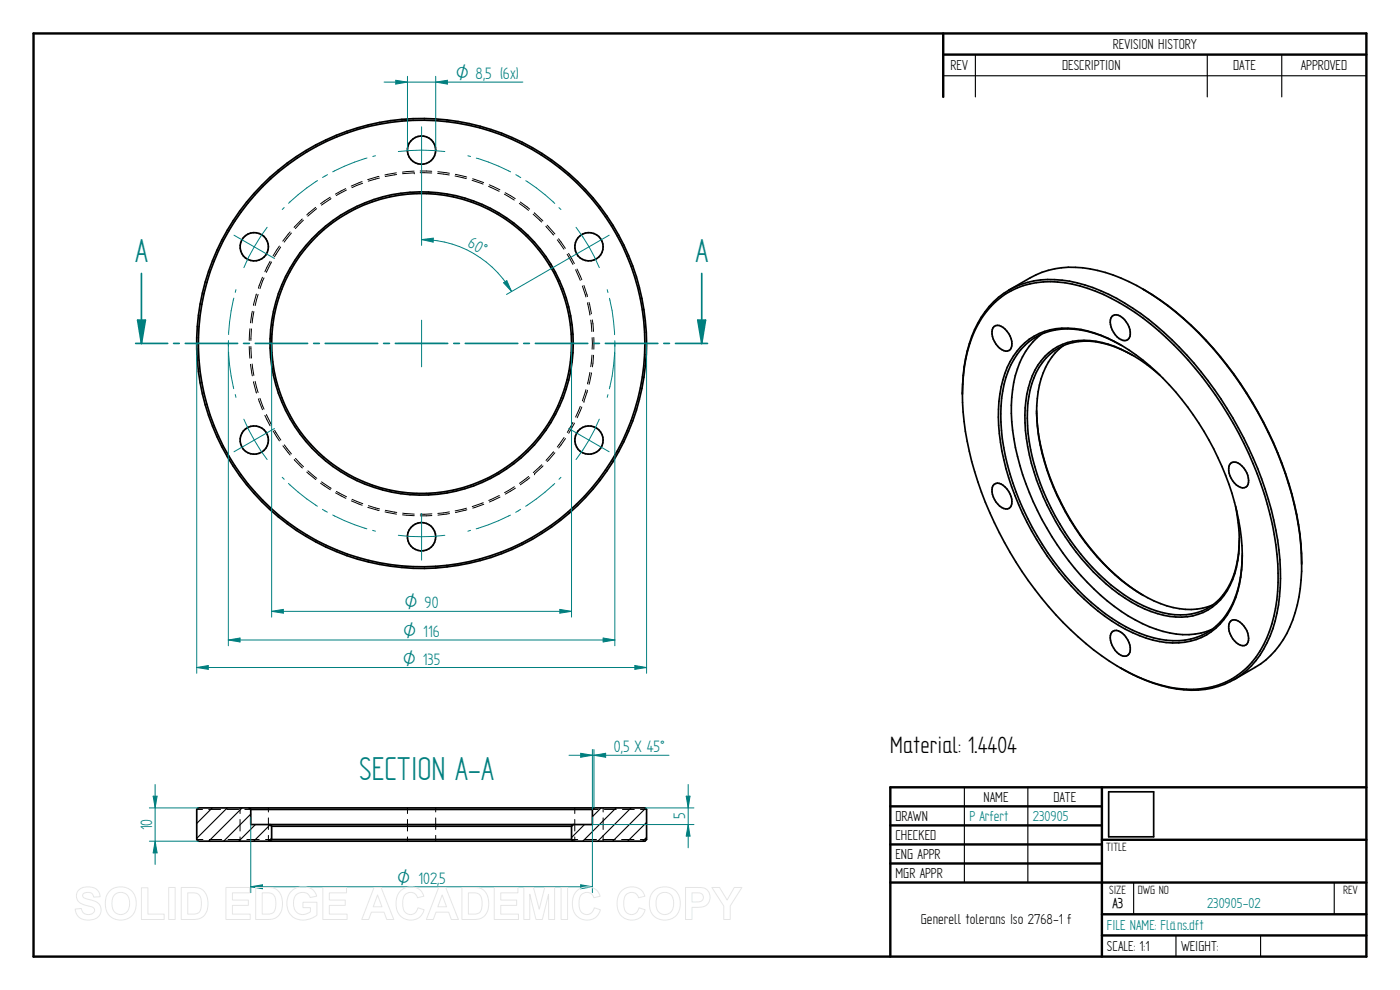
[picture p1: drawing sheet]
<svg xmlns="http://www.w3.org/2000/svg" width="420mm" height="297mm" viewBox="0 0 420 297" stroke-linecap="round" stroke-linejoin="round" font-family="sans-serif">
<g fill="none" stroke="#000" stroke-width=".72">
<path d="M10.1 10h400v277h-400zM283.1 10v19.1M283.1 16.4h127M330.7 236.2v50.8M410.1 236.2h-142.9v50.8M267.2 241.9h63.5M267.2 247.6h63.5M267.2 253.4h63.5M267.2 259.1h63.5M330.7 252h79.4M267.2 264.8h142.9M330.7 274.3h79.4"/>
<path d="M330.7 280.7h79.4"/>
</g>
<path d="M292.7 16.4v12.7M362.3 16.4v12.7M384.7 16.4v12.7M283.1 22.7h127M289.4 236.2v28.6M308.5 236.2v28.6M340.2 264.9v9.4M400.4 264.9v9.4M352.9 280.7v6.3M378.3 280.7v6.3" fill="none" stroke="#000" stroke-width=".34"/>
<g fill="none" stroke="#000" stroke-width=".3">
<path d="M99.1 59.2l-2.9 1.9M99.3 59.6l-2.8 2M103.7 56.6l-3 1.7M104 57l-3.1 1.7M108.7 54.5l-3.3 1.3M108.8 55l-3.2 1.3M113.7 52.9l-3.3 1M113.9 53.4l-3.4 1M118.9 51.9l-3.4 .6M119 52.4l-3.4 .6M124.3 51.4l-3.5 .2M124.3 51.9h.1"/>
<path d="M124.3 51.9l-3.5 .2M126.1 51.8l3.5 .1M126.1 51.3l3.5 .1M131.3 52l3.5 .5M131.4 51.5l3.5 .5M136.6 52.8l3.3 .8M136.7 52.3l3.4 .8M141.7 54.1l3.3 1.1M141.8 53.6l3.3 1.2M146.6 55.9l3.2 1.5M146.8 55.5l3.2 1.4M151.4 58.3l2.9 1.7"/>
<path d="M151.6 57.8l3 1.8M81.1 78.4l-1.6 3.1M81.5 78.6l-1.6 3.1M83.9 73.8l-2 3M84.2 74.1l-1.8 2.9M87.1 69.6l-2.2 2.7M87.4 69.9l-2.1 2.7M90.7 65.7l-2.4 2.5M91 66.1l-2.4 2.5M94.7 62.2l-2.6 2.3M95 62.6l-2.6 2.3M155.9 61l2.7 2.1"/>
<path d="M156.2 60.6l2.8 2.1M160 64.3l2.5 2.3M160.3 63.9l2.6 2.4M163.8 67.9l2.3 2.6M164.2 67.6l2.3 2.6M167.2 72l2 2.8M167.6 71.6l2.1 2.9M170.2 76.3l1.7 3M170.6 76l1.8 3.1M75 98.6l-.2 3.6M75.5 98.7l-.2 3.5M75.7 93.4l-.5 3.5"/>
<path d="M76.2 93.5l-.5 3.4M77 88.2l-.9 3.4M77.5 88.3l-.9 3.4M78.8 83.2l-1.3 3.3M79.2 83.4l-1.2 3.2M172.8 80.9l1.3 3.2M173.2 80.7l1.4 3.2M174.8 85.8l1 3.3M175.2 85.6l1.1 3.4M176.3 90.8l.7 3.4M176.8 90.7l.7 3.4M177 94.2h.1"/>
<path d="M177.3 96.1l.3 3.4M177.7 96l.4 3.4M74.8 104l.2 3.5M75.2 109.3l.5 3.5M75.3 104l.2 3.4M75.7 109.2l.5 3.4M76.1 114.6l.9 3.3M76.6 114.4l.9 3.4M77.5 119.7l1.3 3.2M78 119.5l1.2 3.3M175.8 116.9l-1 3.4M176.3 117.1l-1.1 3.3"/>
<path d="M177 111.8l-.7 3.4M177.5 111.9l-.7 3.4M177.7 106.6l-.4 3.4M177.7 101.3v3.5M178.1 106.6l-.3 3.5M178.2 101.3v3.5M79.5 124.6l1.6 3.2M80 124.4l1.5 3.1M82 129.3l1.9 3M82.4 129.1l1.9 2.9M84.9 133.8l2.2 2.7M85.3 133.5l2.1 2.7"/>
<path d="M88.3 137.9l2.5 2.5M88.7 137.5l2.4 2.5M162.6 139.4l-2.5 2.4M163 139.8l-2.6 2.4M166.1 135.6l-2.2 2.5M166.5 135.8l-2.3 2.7M169.3 131.3l-2.1 2.8M169.7 131.6l-2 2.8M171.9 126.7l-1.6 3.1M172.4 127l-1.7 3M174.1 121.9l-1.3 3.2M174.6 122.1l-1.4 3.2"/>
<path d="M175.2 120.4h.1M92.1 141.6l2.7 2.3M92.4 141.3l2.7 2.2M96.2 145l2.9 1.9M96.5 144.6l2.9 1.9M100.7 147.9l3.1 1.6M101 147.4l3 1.7M105.4 150.3l3.3 1.3M105.7 149.8l3.2 1.3M110.4 152.2l3.4 1M110.6 151.7l3.3 1M115.6 153.6l3.4 .7"/>
<path d="M115.6 153.1l3.5 .7M120.8 154.5l3.5 .2M120.9 154l3.4 .3M129.6 154.2l-3.5 .1M129.6 154.7l-3.5 .1M134.9 153.6l-3.5 .5M134.9 154.1l-3.5 .5M140 152.5l-3.4 .8M140.1 153l-3.4 .8M145 150.8l-3.3 1.2M145.2 151.3l-3.3 1.1M149.8 148.7l-3.1 1.5"/>
<path d="M150.1 149.1l-3.2 1.5M154.4 146l-3 1.8M154.7 146.5l-3 1.8M158.7 143l-2.8 2M159 143.3l-2.8 2.2M160.4 142.2h.1"/>
</g>
<g fill="none" stroke="#000" stroke-width=".51">
<path d="M297.4 91.9a24.3 24.3 0 0 1 22.2-7.1 59.4 59.4 0 0 1 30.4 16.5 109.4 109.4 0 0 1 32.9 62.1 53.1 53.1 0 0 1-2.8 28.1 24 24 0 0 1-26.2 15.1 54.9 54.9 0 0 1-28-13.5 109.9 109.9 0 0 1-36.2-63.7 56.3 56.3 0 0 1 2.1-28.5 29.5 29.5 0 0 1 5.6-9zM298.4 98a2.5 2.5 0 0 1 3.3 .8 5.4 5.4 0 0 1 1.5 6.1 2.25 2.25 0 0 1-3.2-.4 5.8 5.8 0 0 1-2-6.2zM302.8 87a27 27 0 0 1 20.5-2.1 65 65 0 0 1 28.4 17 111.6 111.6 0 0 1 31.7 60.2 56.5 56.5 0 0 1-2.2 28.7 24.5 24.5 0 0 1-28.2 15.9 49.1 49.1 0 0 1-16.8-6.3M302.8 87a27.9 27.9 0 0 0-12.5 18.4 44.7 44.7 0 0 0-1.4 9.8M302.8 87a38.2 38.2 0 0 1 13.8-6.4 36.6 36.6 0 0 1 22.2 3.9 72.1 72.1 0 0 1 16.5 11.2M333.7 95a2.2 2.2 0 0 1 3.2 .3 5.6 5.6 0 0 1 2 6.2 2.01 2.01 0 0 1-3.1 .1 6.2 6.2 0 0 1-2.4-6.2zM342.9 86.7a93.4 93.4 0 0 1 31.1 31.3 101.8 101.8 0 0 1 16.6 47.9 45.3 45.3 0 0 1-5.5 26 24.4 24.4 0 0 1-8.4 8.3l-6.4 3.7M357.5 97.6a109.9 109.9 0 0 1 32.6 62.8l.5 8.6M288.8 117.9v.4M312.6 100.2a23.8 23.8 0 0 0-8.7 16.8 63.5 63.5 0 0 0 6.2 33.5 78.9 78.9 0 0 0 28.5 34.3 31.7 31.7 0 0 0 20.1 5.4l3.4-.7 1.6-.7M319.1 103.7a21.6 21.6 0 0 0-7.8 15.9 38 38 0 0 0 .1 9.1M334.6 102.6a27.2 27.2 0 0 0-21.1-3.2 19.8 19.8 0 0 0-12.5 14.6 52.8 52.8 0 0 0 1.7 29.3 83.7 83.7 0 0 0 28.8 41.6 37.8 37.8 0 0 0 20.4 8 18.8 18.8 0 0 0 19-13.6 46.6 46.6 0 0 0 .3-25.9l-2.4-8.1-2.1-5.3-2.5-5.4"/>
<path d="M339.9 106.6a25.5 25.5 0 0 0-17.9-3.8 16.7 16.7 0 0 0-12.3 12.3 44.3 44.3 0 0 0 .8 24.9 72.4 72.4 0 0 0 26.8 38.4 29.9 29.9 0 0 0 18.7 6 16.5 16.5 0 0 0 14.4-12.2 34.4 34.4 0 0 0 1.5-10.2M348.1 112.6a40.6 40.6 0 0 0-19.2-10.2 16.6 16.6 0 0 0-19.7 12 42.9 42.9 0 0 0 .3 24.6 74.7 74.7 0 0 0 26.2 39.2 32.2 32.2 0 0 0 19 7 16.4 16.4 0 0 0 15.2-11.3 39.9 39.9 0 0 0 .9-22M311.1 123.2a67.8 67.8 0 0 0 13 37.4 62.6 62.6 0 0 0 19 18M311.6 130.2a73.8 73.8 0 0 0 27.6 45.9M364.2 134.6a77.8 77.8 0 0 0-27.4-30.9 29.9 29.9 0 0 0-20.2-4.7 19.1 19.1 0 0 0-14.7 14.2 51.4 51.4 0 0 0 1.2 29.1 83.2 83.2 0 0 0 28.5 41.8 37.6 37.6 0 0 0 20.4 8.1 18.4 18.4 0 0 0 18.7-13.1 36.9 36.9 0 0 0 2.1-12.5M369.4 139a2.5 2.5 0 0 1 3.3 .8 5.4 5.4 0 0 1 1.6 6.1 2.25 2.25 0 0 1-3.3-.4 5.8 5.8 0 0 1-1.9-6.1zM298.4 145.3a2.5 2.5 0 0 1 3.3 .8 5.3 5.3 0 0 1 1.5 6.1 2.29 2.29 0 0 1-3.2-.4 5.9 5.9 0 0 1-2-6.1zM340.5 177a28.5 28.5 0 0 0 18.7 5.8l1.7-.3 3.1-1M333.7 189.7a2.2 2.2 0 0 1 3.2 .3 5.7 5.7 0 0 1 2 6.2 2.01 2.01 0 0 1-3.1 .1 6.2 6.2 0 0 1-2.4-6.2zM369.4 186.3a2.59 2.59 0 0 1 3.3 .9 5.3 5.3 0 0 1 1.6 6 2.25 2.25 0 0 1-3.3-.4 5.8 5.8 0 0 1-1.9-6.1z"/>
<circle cx="126.5" cy="45.1" r="4.2"/>
<circle cx="76.3" cy="74" r="4.2"/>
<circle cx="176.8" cy="74" r="4.2"/>
<circle cx="126.5" cy="103" r="45.5"/>
<circle cx="126.5" cy="103.1" r="67"/>
<circle cx="126.5" cy="103.1" r="45"/>
<circle cx="126.5" cy="103" r="67.5"/>
<circle cx="76.3" cy="132" r="4.2"/>
<circle cx="176.8" cy="132" r="4.2"/>
<circle cx="126.5" cy="161" r="4.3"/>
</g>
<g fill="none" stroke="#008080" stroke-width=".3">
<path d="M126.5 38.1v14M95.3 54.2a54.4 54.4 0 0 0-8.7 6.8M98.3 52.4l-1.5 .9M110.1 47.4a55.3 55.3 0 0 0-10.2 4.2M112.7 46.7l-.8 .2M133.5 45.5a57.8 57.8 0 0 0-14 0M140.4 46.7l.8 .2M142.9 47.5a52.8 52.8 0 0 1 10.3 4.1M154.8 52.4l1.5 .9M157.8 54.2a52.6 52.6 0 0 1 8.7 6.8M70.2 70.6l12.2 7M80.2 68.2a58.7 58.7 0 0 0-7 12.1"/>
<path d="M85.3 62.3l-.6 .6M167.8 62.3l.5 .6M172.9 68.2a54 54 0 0 1 7 12.1M182.8 70.6l-12.1 7M70.2 89.5a54.5 54.5 0 0 0-1.6 10.9M70.8 86.9l-.2 .8M126.5 96.1v14M182.2 86.9l.2 .9M182.9 89.5a50.2 50.2 0 0 1 1.5 10.9M68.6 102.2v1.7M68.6 105.7a56.7 56.7 0 0 0 1.5 10.9M70.6 118.4l.2 .8"/>
<path d="M119.5 103h14M182.4 118.4l-.2 .8M184.4 105.7a54.5 54.5 0 0 1-1.5 11M184.5 102.2v1.7M73.2 125.8a58.7 58.7 0 0 0 7 12.1M82.4 128.6l-12.2 7M170.7 128.6l12.1 7M179.9 125.8a54 54 0 0 1-7 12.1M84.7 143.2l.6 .6M86.6 145a56.5 56.5 0 0 0 8.6 6.9M96.8 152.8l1.4 .9M99.9 154.5a55.7 55.7 0 0 0 10.2 4.2"/>
<path d="M111.8 159.1l.9 .3M126.5 154.1v14M141.2 159.1l-.8 .3M153.2 154.6l-.6 .2a56.2 56.2 0 0 1-9.7 3.9M156.2 152.8l-1.4 .9M166.5 145.1l-.5 .4a55.7 55.7 0 0 1-8.2 6.4M168.3 143.2l-.5 .6M133.5 160.6a57.8 57.8 0 0 1-14 0"/>
</g>
<g fill="none" stroke="#008080" stroke-width=".51">
<path d="M42.4 82v21h7.9M52.1 103h1.7M55.6 103h15.7M73.1 103h1.7M76.6 103h15.7M94.1 103h1.7M97.6 103h15.8M115.1 103h1.8M118.6 103h15.8M136.2 103h1.7M139.6 103h15.8M157.2 103h1.7"/>
<path d="M160.7 103h15.7M178.2 103h1.7M181.7 103h15.7M199.2 103h1.7M202.7 103h7.9"/>
</g>
<path d="M41.3 96.1h2.3l-1.2 6.9z" fill="#008080"/>
<path d="M41.3 96.1h2.3l-1.2 6.9zM210.6 82v21" fill="none" stroke="#008080" stroke-width=".51"/>
<path d="M209.4 96.1h2.3l-1.1 6.9z" fill="#008080"/>
<path d="M209.4 96.1h2.3l-1.1 6.9zM40.7 103h1.7M210.6 103h1.7" fill="none" stroke="#008080" stroke-width=".51"/>
<g fill="none" stroke="#000" stroke-width=".34">
<path d="M63.7 242.4l-4.7 4.7M68.2 242.4l-9.2 9.1M72.7 242.4l-10.1 10M75.3 244.3l-8.2 8.1M76.7 247.4l-5 5M81.1 247.4l-5 5M81.5 251.5l-.9 .9M175.4 247.4l-3.9 3.9M180.4 242.4l-2.6 2.6M184.9 242.4l-10 10M189.4 242.4l-10 10M193.7 242.6l-9.8 9.8"/>
<path d="M194 251.2l-1.1 1.2M194 246.8l-5.6 5.6"/>
</g>
<g fill="none" stroke="#000" stroke-width=".51">
<path d="M59 242.9l.5-.5h134l.5 .5v9l-.5 .5h-134l-.5-.5zM74.8 242.4l.5 .5M75.3 242.9v4.5h102.5v-4.5M75.3 242.9h102.5M81 247.4l.5 .5M81.5 247.9v4M81.5 251.9l-.5 .5M81.5 247.9h90M81.5 251.9h90M171.5 247.9v4M171.5 251.9l.5 .5M172 247.4l-.5 .5"/>
<path d="M178.3 242.4l-.5 .5"/>
</g>
<g fill="none" stroke="#000" stroke-width=".3">
<path d="M59 251.9h1.9M59 242.9h1.8M62.6 242.9h3.6M62.8 251.9h3.7M68.1 242.9h3.5M68.4 251.9h3.8M72 242.4v1.7M72 245.9v3.4M72 251.1v1.3M73.5 242.9h1.8M74.1 251.9h3.7M79.7 251.9h1.8"/>
<path d="M80.5 242.4v1.2M80.5 245.4v3.5M80.5 250.7v1.7M122.3 242.4v1.7M122.3 245.9v3.4M122.3 251.1v1.3M130.8 242.4v1.2M130.8 245.4v3.5M130.8 250.7v1.7M171.5 251.9h1.9M172.5 242.4v1.7M172.5 245.9v3.4"/>
<path d="M172.5 251.1v1.3M175.3 251.9h3.7M177.8 242.9h1.7M180.9 251.9h3.7M181 242.4v1.2M181 245.4v3.5M181 250.7v1.7M181.4 242.9h3.5M186.6 251.9h3.7M186.8 242.9h3.6M192.2 251.9h1.8M192.2 242.9h1.8"/>
</g>
<path d="M81.5 103v82.2M171.5 103v82.2M81.5 183.4l3.5-.6v1.2z" fill="none" stroke="#008080" stroke-width=".3"/>
<path d="M81.5 183.4l3.5-.6v1.2z" fill="#008080"/>
<path d="M168 182.8l3.5 .6-3.5 .6z" fill="none" stroke="#008080" stroke-width=".3"/>
<path d="M168 182.8l3.5 .6-3.5 .6z" fill="#008080"/>
<path d="M68.5 103v90.8M184.5 103v90.8M68.5 192l3.5-.6v1.2zM81.5 183.4h90" fill="none" stroke="#008080" stroke-width=".3"/>
<path d="M68.5 192l3.5-.6v1.2z" fill="#008080"/>
<path d="M181 191.4l3.5 .6-3.5 .6z" fill="none" stroke="#008080" stroke-width=".3"/>
<path d="M181 191.4l3.5 .6-3.5 .6z" fill="#008080"/>
<path d="M59 103v99M194 103v99M68.5 192h116M59 200.3l3.5-.6v1.1z" fill="none" stroke="#008080" stroke-width=".3"/>
<path d="M59 200.3l3.5-.6v1.1z" fill="#008080"/>
<path d="M190.5 199.7l3.5 .6-3.5 .5z" fill="none" stroke="#008080" stroke-width=".3"/>
<path d="M190.5 199.7l3.5 .6-3.5 .5z" fill="#008080"/>
<path d="M122.3 22.9v22.1M130.8 24.6l3.5-.5v1.1zM130.8 22.9v22.1M59 200.3h135" fill="none" stroke="#008080" stroke-width=".3"/>
<path d="M130.8 24.6l3.5-.5v1.1z" fill="#008080"/>
<path d="M118.8 24.1l3.5 .5-3.5 .6z" fill="none" stroke="#008080" stroke-width=".3"/>
<path d="M118.8 24.1l3.5 .5-3.5 .6z" fill="#008080"/>
<path d="M115.3 24.6h41.6M126.5 52.1v21.5M170.7 77.6l-18.7 10.7M151.1 84.8l1-.6 1.4 3.3z" fill="none" stroke="#008080" stroke-width=".3"/>
<path d="M151.1 84.8l1-.6 1.4 3.3z" fill="#008080"/>
<path d="M126.5 71.9l3.5-.4v1.1z" fill="none" stroke="#008080" stroke-width=".3"/>
<path d="M126.5 71.9l3.5-.4v1.1z" fill="#008080"/>
<path d="M126.5 71.9a31.1 31.1 0 0 1 27 15.6M205.9 238.9h1.2l-.6 3.5zM177.8 247.4h30.5M193.5 242.4h14.8" fill="none" stroke="#008080" stroke-width=".3"/>
<path d="M205.9 238.9h1.2l-.6 3.5z" fill="#008080"/>
<path d="M206.5 247.4l.6 3.5h-1.2z" fill="none" stroke="#008080" stroke-width=".3"/>
<path d="M206.5 247.4l.6 3.5h-1.2z" fill="#008080"/>
<path d="M46 238.9h1.1l-.5 3.5zM206.5 235.4v19M44.8 242.4h14.7M44.8 252.4h14.7" fill="none" stroke="#008080" stroke-width=".3"/>
<path d="M46 238.9h1.1l-.5 3.5z" fill="#008080"/>
<path d="M46.6 252.4l.5 3.5h-1.1z" fill="none" stroke="#008080" stroke-width=".3"/>
<path d="M46.6 252.4l.5 3.5h-1.1z" fill="#008080"/>
<path d="M46.6 235.4v24M75.3 245.2v22.6M177.8 245.2v22.6M75.3 266.1l3.5-.6v1.2z" fill="none" stroke="#008080" stroke-width=".3"/>
<path d="M332.7 237.6h13.5v13.5h-13.5z" fill="none" stroke="#000" stroke-width=".51"/>
<path d="M75.3 266.1l3.5-.6v1.2z" fill="#008080"/>
<path d="M174.3 265.5l3.5 .6-3.5 .6z" fill="none" stroke="#008080" stroke-width=".3"/>
<path d="M174.3 265.5l3.5 .6-3.5 .6z" fill="#008080"/>
<path d="M174.3 226l3.5 .6-3.5 .6zM177.8 224.9v18M178.3 224.9v17.5M75.3 266.1h102.5" fill="none" stroke="#008080" stroke-width=".3"/>
<path d="M174.3 226l3.5 .6-3.5 .6z" fill="#008080"/>
<path d="M178.3 226.6l3.5-.6v1.2z" fill="none" stroke="#008080" stroke-width=".3"/>
<path d="M178.3 226.6l3.5-.6v1.2z" fill="#008080"/>
<path d="M170.8 226.6h30" fill="none" stroke="#008080" stroke-width=".3"/>
<g fill="none" stroke="#e6e6e6" stroke-width=".3">
<path d="M23.6 267.1a4.4 4.4 0 0 1 6.1 .5l.3 1.5-1.9 .1a1.77 1.77 0 0 0-1.5-1.4 1.77 1.77 0 0 0-1.8 .9 1.83 1.83 0 0 0 2 1.2 3.4 3.4 0 0 1 3.5 3.2 3.5 3.5 0 0 1-4.4 2.9 3.3 3.3 0 0 1-3.3-3.2l1.8-.2a2.07 2.07 0 0 0 1.8 1.8 2.07 2.07 0 0 0 2.2-1.3 1.38 1.38 0 0 0-1.5-1.2 4.1 4.1 0 0 1-3.9-2.7v-1.1zM32.9 267.3a4.8 4.8 0 0 1 5.9-.5 4.8 4.8 0 0 1 2 5.5 4.7 4.7 0 0 1-5.8 3.6 4.7 4.7 0 0 1-3.3-5.9l.3-1.4zM34.3 268.6a2.7 2.7 0 0 1 3.2-.5 2.7 2.7 0 0 1 1.4 2.9 2.72 2.72 0 0 1-2.6 3.4 2.72 2.72 0 0 1-2.7-3.3l.2-1.7zM42.4 266.4h2v7.9h4.9v1.6h-6.9zM50.6 266.3h2v9.6h-2zM54.4 266.3h3.5a4.1 4.1 0 0 1 4.5 4.8 4.1 4.1 0 0 1-4.4 4.8h-3.6zM56.3 267.9a4.3 4.3 0 0 1 3.4 .5 4.8 4.8 0 0 1-.2 5.5l-1 .3-2.2 .1zM67.8 266.3h7.1v1.6h-5.1v2.1h4.7v1.7h-4.7v2.6h5.3v1.6h-7.3zM76.7 266.3h3.6a4.1 4.1 0 0 1 4.5 4.8 4.1 4.1 0 0 1-4.4 4.8h-3.7zM78.7 267.9a4.3 4.3 0 0 1 3.3 .5 4.8 4.8 0 0 1-.2 5.5l-1 .3-2.1 .1zM87.3 267.5a5.2 5.2 0 0 1 7.1 0l.6 1.4-1.9 .4a2.65 2.65 0 0 0-3.2-1.4 2.65 2.65 0 0 0-1.8 3 2.99 2.99 0 0 0 1.5 3.2 2.99 2.99 0 0 0 3.6-.5v-1.3h-2.3v-1.6h4.2v3.9a5.9 5.9 0 0 1-7.9-.2 5.8 5.8 0 0 1 .1-6.9zM96.9 266.3h7.1v1.6h-5.2v2.1h4.8v1.7h-4.8v2.6h5.4v1.6h-7.3z"/>
<path d="M112.3 266.3h2.1l3.8 9.6h-2.1l-.8-2.2h-3.8l-.9 2.2h-2zM113.3 268.5l1.3 3.6h-2.6zM120.1 267.4a4.2 4.2 0 0 1 7.1 1.5l-1.9 .5a2.27 2.27 0 0 0-2.7-1.6 2.27 2.27 0 0 0-1.7 2.6 3.4 3.4 0 0 0 1.5 3.9 2.24 2.24 0 0 0 3-1.9l1.9 .6a4.3 4.3 0 0 1-5.1 3 4.3 4.3 0 0 1-3.3-4.9l.3-2.3zM131.6 266.3h2.2l3.8 9.6h-2.1l-.8-2.2h-3.9l-.8 2.2h-2zM132.7 268.5l1.3 3.6h-2.6zM138.6 266.3h3.5a4.1 4.1 0 0 1 4.6 4.8 4.1 4.1 0 0 1-4.4 4.8h-3.7zM140.6 267.9a4.3 4.3 0 0 1 3.3 .5 4.8 4.8 0 0 1-.2 5.5l-1 .3-2.1 .1zM148.3 266.3h7.1v1.6h-5.1v2.1h4.8v1.7h-4.8v2.6h5.3v1.6h-7.3zM157.2 266.3h2.9l1.7 6.5 1.7-6.5h2.9v9.6h-1.7l-.1-7.6-1.8 7.6h-1.9l-1.9-7.6v7.6h-1.8zM168.4 266.3h1.9v9.6h-1.9zM173 267.4a4.2 4.2 0 0 1 7.1 1.5l-1.9 .5a2.27 2.27 0 0 0-2.7-1.6 2.27 2.27 0 0 0-1.7 2.6 3.4 3.4 0 0 0 1.5 3.9 2.24 2.24 0 0 0 3-1.9l1.9 .6a4.3 4.3 0 0 1-5.1 3 4.3 4.3 0 0 1-3.3-4.9l.4-2.3zM186.4 267.4a4.2 4.2 0 0 1 7.1 1.5l-1.9 .5a2.27 2.27 0 0 0-2.6-1.6 2.27 2.27 0 0 0-1.8 2.6 3.4 3.4 0 0 0 1.6 3.9 2.24 2.24 0 0 0 3-1.9l1.8 .6a4.3 4.3 0 0 1-5 3 4.3 4.3 0 0 1-3.4-4.9l.4-2.3z"/>
<path d="M196.2 267.3a4.8 4.8 0 0 1 5.9-.5 4.8 4.8 0 0 1 2 5.5 4.7 4.7 0 0 1-5.8 3.6 4.7 4.7 0 0 1-3.3-5.9l.3-1.4zM197.6 268.6a2.7 2.7 0 0 1 3.2-.5 2.7 2.7 0 0 1 1.4 2.9 2.72 2.72 0 0 1-2.6 3.4 2.72 2.72 0 0 1-2.7-3.3l.2-1.7zM205.7 266.3h3.1a3.6 3.6 0 0 1 3.9 1.4 3.1 3.1 0 0 1-.1 3.3 3.1 3.1 0 0 1-3.2 1.2h-1.7v3.7h-2zM207.7 267.9a3.9 3.9 0 0 1 3.1 .5 1.44 1.44 0 0 1 0 1.6 1.44 1.44 0 0 1-1.5 .6h-1.6zM213.6 266.3h2.3l2.3 3.7 2.2-3.7h2.3l-3.6 5.5v4.1h-1.9v-4.1z"/>
</g>
<g font-size="11.3" fill="#008080">
<text x="40.5" y="78.5">A</text>
<text x="208.7" y="78.5">A</text>
<text x="107.8" y="234.1">SECTION A-A</text>
</g>
<text font-size="8" x="267.2" y="226">Material: 1.4404</text>
<g font-size="5.6" fill="#008080">
<text x="140.1" y="73.9" transform="rotate(30 140.1 73.9)">60°</text>
<text x="184.3" y="225.7">0,5 X 45°</text>
<text x="205.6" y="245.9" transform="rotate(-90 205.6 245.9)">5</text>
<text x="45.7" y="249.1" transform="rotate(-90 45.7 249.1)">10</text>
</g>
<g font-size="5.4" fill="#008080">
<text x="136.8" y="23.8">O 8,5 (6x)</text>
<text x="121.4" y="182.5">O 90</text>
<text x="121" y="191.1">O 116</text>
<text x="120.9" y="199.4">O 135</text>
<text x="119.2" y="265.2">O 102,5</text>
</g>
<g font-size="4.9">
<text x="334" y="14.6">REVISION HISTORY</text>
<text x="285.3" y="21">REV</text>
<text x="318.8" y="21">DESCRIPTION</text>
<text x="370.1" y="21">DATE</text>
<text x="390.4" y="21">APPROVED</text>
<text x="295.2" y="240.5">NAME</text>
<text x="316.1" y="240.5">DATE</text>
<text x="268.7" y="246.3">DRAWN</text>
<text x="268.7" y="252">CHECKED</text>
<text x="268.7" y="257.7">ENG APPR</text>
<text x="268.7" y="263.4">MGR APPR</text>
<text x="276.3" y="277.4">Generell tolerans Iso 2768-1 f</text>
<text x="332.2" y="285.3">SCALE: 1:1</text>
<text x="354.4" y="285.3">WEIGHT:</text>
</g>
<g font-size="4.9" fill="#008080">
<text x="290.9" y="246.3">P Arfert</text>
<text x="310" y="246.3">230905</text>
<text x="362.3" y="272.3">230905-02</text>
<text x="332.2" y="279">FILE NAME: Fläns.dft</text>
</g>
<text font-size="4.8" x="333.8" y="272.3">A3</text>
<g font-size="4.1">
<text x="332" y="255.3">TITLE</text>
<text x="332.9" y="268.1">SIZE</text>
<text x="341.5" y="268.1">DWG NO</text>
<text x="403.1" y="268.1">REV</text>
</g>
</svg>
